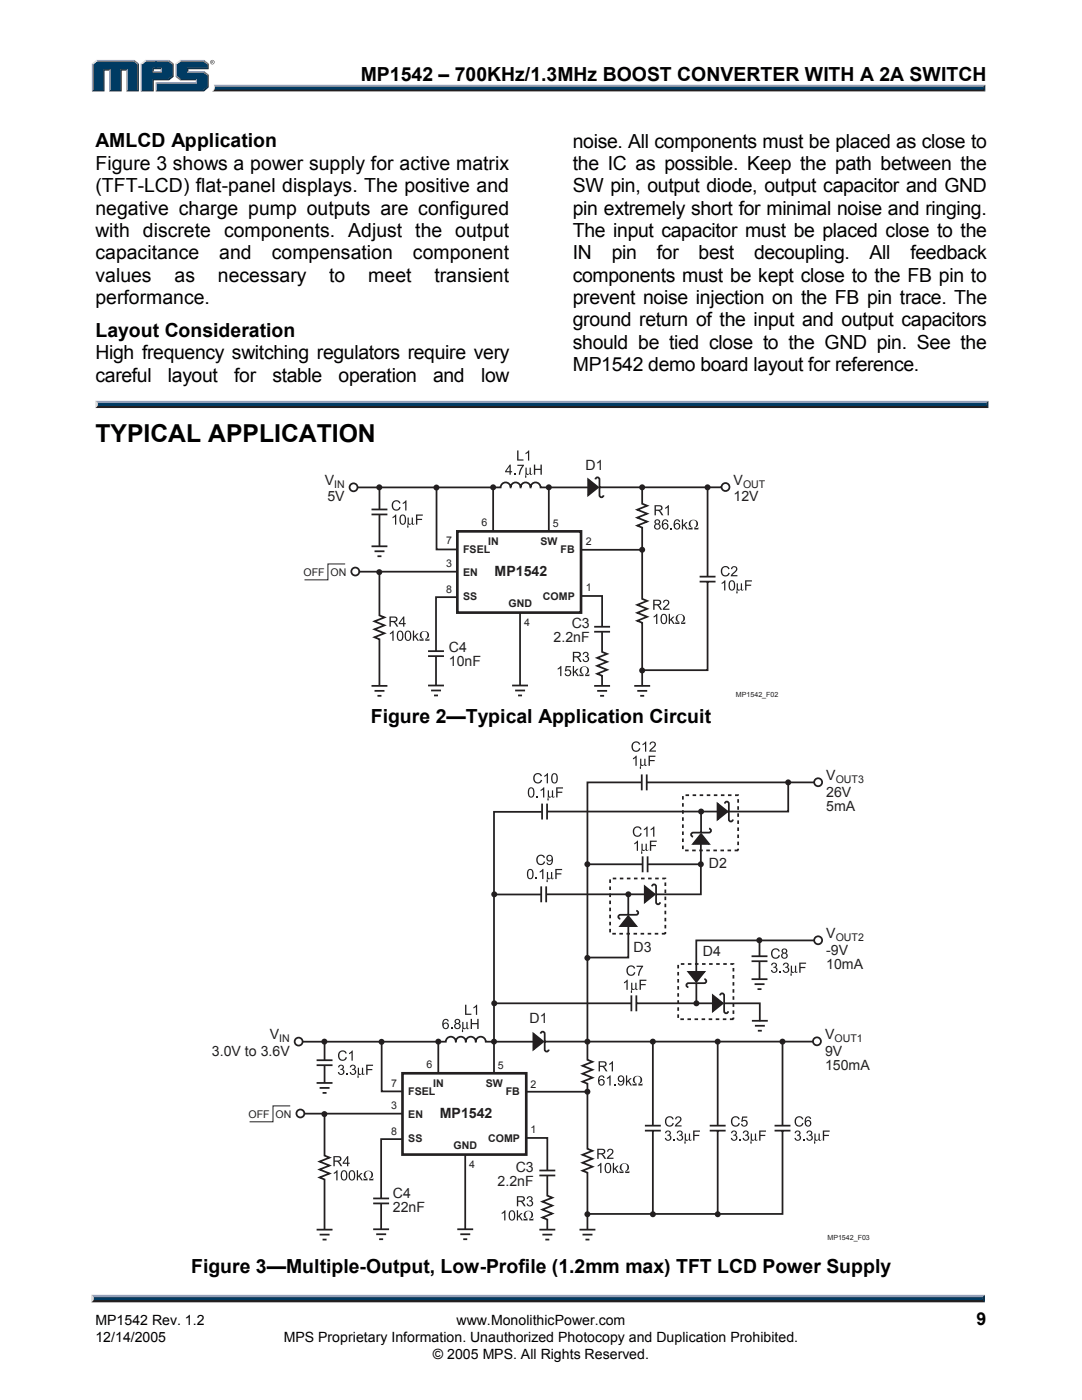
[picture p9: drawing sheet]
<svg xmlns="http://www.w3.org/2000/svg" width="216mm" height="279mm" viewBox="0 0 216 279" stroke-linecap="round" stroke-linejoin="round" font-family="sans-serif">
<path d="M42.7 16.9h153.9l-.4 .7h-153.4z" fill="#94a0b9"/>
<path d="M42.8 17.6h153.4l.4 .6h-154.3l.4-.2z" fill="#231f20"/>
<path d="M196.2 17.3l.4-.4v1.3l-.4-.4z" fill="#001339"/>
<path d="M42.9 17.3h153.3v.5h-153.4z" fill="#003b63"/>
<path d="M42.7 16.9l.2 .5a.79 .79 0 0 1-.6 .8h.1a1.24 1.24 0 0 0 .3-1.3z" fill="#dcddde"/>
<path d="M30.4 14.4l.3-.2h1.3l.3 .2z" fill="#94a0b9"/>
<g fill="#003b63">
<path d="M18.6 12.8l.8-.6h7.2l.8 .6v5.2h-2v-4.2h-1.4v4.2h-2v-4.2h-1.4v4.2h-2z"/>
<path d="M28.3 12.8l.8-.6h2.2v1.4h-.9v.8h1.9v-.8h-1.3v-1.4h2.6l.8 .6v2.3l-.8 .7h-3.2v2.2h-2.1z"/>
<path d="M31.3 16.6h8v-.8h-3.2l-.9-.7v-2.3l.9-.6h4.4l.9 .6v.8h-4.1v.8h3.2l.9 .7v2.2l-.9 .7h-9.2z"/>
</g>
<path d="M35.9 12.1h4.8" fill="none" stroke="#94a0b9" stroke-width=".27"/>
<path d="M35 12.7l.9-.7 .2 .2-.8 .6z" fill="#dcddde"/>
<path d="M35.1 12.7v2.6" fill="none" stroke="#94a0b9" stroke-width=".27"/>
<path d="M35 15.3l.3-.2 .8 .7-.2 .2z" fill="#547194"/>
<path d="M35.9 15.9h3.4" fill="none" stroke="#001339" stroke-width=".27"/>
<g fill="#94a0b9">
<path d="M31 16.4h8.1v-.4l.2-.2v.8h-8z"/>
<path d="M31 16.4l.3 .2v1.4l-.3 .2z"/>
</g>
<path d="M37.3 13.6h4.1v-.8l.2-.1v1.1h-4v.4l-.3 .2z" fill="#001339"/>
<path d="M37.3 14.3h3.4" fill="none" stroke="#94a0b9" stroke-width=".27"/>
<path d="M40.7 14.2l.9 .7-.2 .2-.9-.7z" fill="#547194"/>
<g fill="#001339">
<path d="M31 18.2l.3-.2h9.2l.9-.7v-2.2l.2-.2v2.5l-.9 .8z"/>
<path d="M30.4 15.8h3.2l.8-.7v-2.3l.2-.1v2.6l-.9 .7h-3v2.2h-2.6l.2-.2h2.1z"/>
</g>
<path d="M33.7 12l.9 .7-.2 .1-.8-.6z" fill="#547194"/>
<path d="M29 12.1h4.7" fill="none" stroke="#94a0b9" stroke-width=".27"/>
<path d="M28.1 12.7l.9-.7 .1 .2-.8 .6z" fill="#dcddde"/>
<path d="M28.2 12.7v5.5" fill="none" stroke="#94a0b9" stroke-width=".27"/>
<path d="M32 13.8l.3-.2v.8l-.3-.2z" fill="#94a0b9"/>
<g fill="#001339">
<path d="M30.4 13.6h1.9l-.3 .2h-1.3v.4l-.3 .2z"/>
<path d="M27.4 12.8l.3-.1v5.5h-2.5l.2-.2h2z"/>
</g>
<path d="M26.8 12l.9 .7-.3 .1-.8-.6z" fill="#547194"/>
<path d="M19.2 12.1h7.6" fill="none" stroke="#94a0b9" stroke-width=".27"/>
<path d="M18.3 12.7l.9-.7 .2 .2-.8 .6z" fill="#dcddde"/>
<path d="M18.5 12.7v5.5" fill="none" stroke="#94a0b9" stroke-width=".27"/>
<path d="M20.6 13.8h1.4l-.2 .3h-.9v4.1h-2.6l.3-.2h2z" fill="#001339"/>
<path d="M21.9 13.8v4.4" fill="none" stroke="#94a0b9" stroke-width=".27"/>
<path d="M24 13.8h1.4l-.2 .3h-.9v4.1h-2.5l.2-.2h2z" fill="#001339"/>
<path d="M25.3 13.8v4.4" fill="none" stroke="#94a0b9" stroke-width=".27"/>
<path d="M40.7 12l.9 .7-.2 .1-.9-.6z" fill="#547194"/>
<g fill="#231f20">
<path d="M18.7 259.2h177.4l.4 .7h-178.3z"/>
<path d="M41.9 12.4a.45 .45 0 0 1 .9 0 .45 .45 0 0 1-.9 0zM42 12.4a.37 .37 0 0 0 .7 0 .37 .37 0 0 0-.7 0zM42.2 12.2h.3l.1 .5-.3-.3-.1 .3zM42.3 12.2v.2h.1z"/>
</g>
<path d="M18.3 258.4h178.2l-.4 .8h-177.4z" fill="#94a0b9"/>
<path d="M196.5 258.4v1.5l-.4-.4v-.6z" fill="#001339"/>
<path d="M18.7 258.9h177.4v.6h-177.4z" fill="#003b63"/>
<path d="M18.2 258.4l.5 .5v.5l-.5 .5z" fill="#dcddde"/>
<path d="M19.5 80.7h177.3l.4 .7h-178.2z" fill="#231f20"/>
<path d="M19.1 80h178.1l-.4 .7h-177.3z" fill="#94a0b9"/>
<path d="M197.2 80v1.4l-.4-.4v-.6z" fill="#001339"/>
<path d="M19.5 80.4h177.3v.6h-177.3z" fill="#003b63"/>
<path d="M19 80l.5 .4v.6l-.5 .4z" fill="#dcddde"/>
<g fill="#231f20" stroke="#231f20" stroke-width=".35">
<path d="M85.4 136.8h3.2z"/>
<path d="M85.4 130h3.2z"/>
</g>
<path d="M71.3 97.3h28.6a1 1 0 0 1 1-1 1 1 0 0 1 1 1 .99 .99 0 0 1 1-1 .99 .99 0 0 1 1 1 .99 .99 0 0 1 1-1 .99 .99 0 0 1 1 1 1 1 0 0 1 1-1 1 1 0 0 1 1 1h9.5M91.2 119.2h-4.2v10.7M85.4 130.9h3.2M86 137.8h2M86.6 138.8h.8M87 130.9v5.9" fill="none" stroke="#231f20" stroke-width=".35"/>
<g fill="#231f20">
<circle cx="98.4" cy="97.3" r=".6"/>
<circle cx="75.7" cy="97.3" r=".6"/>
<circle cx="75.7" cy="114.2" r=".6"/>
<circle cx="109.5" cy="97.3" r=".6"/>
<circle cx="128.1" cy="97.3" r=".6"/>
<circle cx="141.2" cy="97.3" r=".6"/>
<circle cx="128.1" cy="133.8" r=".6"/>
<circle cx="128.1" cy="109.7" r=".6"/>
</g>
<g fill="#231f20" stroke="#231f20" stroke-width=".35">
<path d="M126.6 136.9h3.1z"/>
<path d="M74.1 101.7h3.2z"/>
<path d="M74.1 109h3.2z"/>
<path d="M139.6 115.1h3.2z"/>
<path d="M109.5 97.3v8.8z"/>
<path d="M117.4 95.7l1.9 1.6-1.9 1.5z"/>
<path d="M102.2 136.8h3.2z"/>
</g>
<g fill="none" stroke="#231f20" stroke-width=".35">
<path d="M75.7 97.3v4.4M98.4 97.3v8.8M118.8 95.7a.4 .4 0 0 1 .4-.4 .4 .4 0 0 1 .4 .4v3.1a.4 .4 0 0 0 .4 .4 .4 .4 0 0 0 .4-.4M119.6 97.3h24.4M128.1 97.3v3.2l1 .4-1.9 .8 1.9 .8-1.9 .8 1.9 .8-1.9 .8 .9 .4v14.2l1 .4-1.9 .8 1.9 .8-1.9 .8 1.9 .8-1.9 .8 .9 .4v12.6M141.2 97.3v17.8M71.6 114.1h19.6M74.1 102.7h3.2M74.7 110h2M75.3 111h.8M75.7 102.7v6.3M116 109.7h12.1"/>
<path d="M139.6 116.1h3.2M141.2 116.1v17.6h-13.1M102.8 137.8h2M103.4 138.8h.8M103.8 122.2v14.6M127.2 137.9h1.9M127.7 138.9h.8"/>
<circle cx="70.5" cy="97.3" r=".79"/>
<circle cx="144.8" cy="97.2" r=".79"/>
<circle cx="70.9" cy="114.1" r=".79"/>
</g>
<path d="M91.3 106h24.6v16.3h-24.6z" fill="none" stroke="#231f20" stroke-width=".53"/>
<path d="M68.9 112.5h-3.5v3.2h-4.6" fill="none" stroke="#231f20" stroke-width=".2"/>
<circle cx="87.1" cy="97.3" r=".6" fill="#231f20"/>
<path d="M87.1 97.3v12.4h4.1M115.7 118.9h4.4v6.2M118.6 126.1h3.1M119.2 137.9h1.9M119.7 138.9h.8M120.1 126.1v4l1 .4-1.9 .8 1.9 .8-1.9 .8 1.9 .8-1.9 .8 .9 .4v2" fill="none" stroke="#231f20" stroke-width=".35"/>
<g fill="#231f20" stroke="#231f20" stroke-width=".35">
<path d="M118.6 136.9h3.1z"/>
<path d="M118.6 125.1h3.1z"/>
</g>
<g fill="#231f20">
<path d="M103.2 89.9h.3v1.8h.9v.2h-1.2z"/>
<path d="M104.9 90.4l.7-.5v2h-.2v-1.6l-.5 .3z"/>
<path d="M102.6 94.5h.3v.2h-.3z"/>
<path d="M103.2 92.7h1.3l-.6 1.2-.1 .8h-.3l.1-.5 .6-1.2h-1z"/>
<path d="M104.8 93.3h.3v1l.1 .3 .5-.2v-1.1h.2v1.2l.2 .2 .2-.2-.4 .3-.2-.3-.3 .3-.4-.1v.4l-.1 .3-.1-.3z"/>
<path d="M106.5 92.7h.3v.9h1v-.9h.3v2h-.3v-.9h-1v.9h-.3z"/>
<path d="M101.7 92.7h.2v1.3h.3v.3h-.3v.4h-.2v-.4h-.9v-.3zM101.7 93.1l-.7 .9h.7z"/>
</g>
<path d="M74.1 136.9h3.2z" fill="#231f20" stroke="#231f20" stroke-width=".35"/>
<path d="M75.7 114.2v8.6l1 .4-2 .8 2 .8-2 .8 2 .8-2 .8 1 .4v9.3M74.7 137.9h2M75.3 138.9h.8" fill="none" stroke="#231f20" stroke-width=".35"/>
<g fill="#231f20">
<path d="M144.2 113.2a.88 .88 0 0 1 1.4 .3l-.3 .1a.68 .68 0 0 0-.9-.3 .68 .68 0 0 0-.3 1 .61 .61 0 0 0 .6 .5 .61 .61 0 0 0 .6-.5l.3 .1a.95 .95 0 0 1-1.3 .6 .95 .95 0 0 1-.4-1.4z"/>
<path d="M146.1 113.1a.66 .66 0 0 1 1 .2 .66 .66 0 0 1-.4 .9l-.5 .6h.9v.2h-1.3l.3-.5a1.11 1.11 0 0 0 .7-1.2l-.5-.1-.2 .4h-.2z"/>
<path d="M144 116.3l.7-.5v2h-.2v-1.5l-.5 .3z"/>
<path d="M147 116.4h.2v1l.2 .3 .4-.2v-1.1h.3v1.2l.1 .1 .2-.1-.4 .3-.2-.3-.3 .3-.4-.2 .1 .5-.1 .3-.2-.3z"/>
<path d="M148.7 115.8h1.3v.3h-1.1v.6h1v.2h-1v.9h-.2z"/>
<path d="M78.5 100a.88 .88 0 0 1 1.4 .4l-.3 .1a.68 .68 0 0 0-.9-.3 .68 .68 0 0 0-.2 1 .61 .61 0 0 0 .6 .5 .61 .61 0 0 0 .6-.5h.2a.95 .95 0 0 1-1.3 .6 .95 .95 0 0 1-.4-1.3z"/>
<path d="M80.4 100.4l.7-.5v2h-.2v-1.6l-.5 .3z"/>
<path d="M78.3 103.2l.8-.5v2h-.3v-1.6l-.5 .3z"/>
<path d="M81.3 103.3h.3v.9l.1 .3 .5-.2v-1h.2v1.2l.1 .1 .3-.2-.4 .3-.2-.2-.4 .2-.4-.1 .1 .5-.1 .2-.1-.2z"/>
<path d="M83 102.7h1.4v.2h-1.1v.6h.9v.3h-.9v.9h-.3z"/>
<path d="M132.7 101.3l.8-.5v2h-.3v-1.5l-.5 .3z"/>
<path d="M133.8 105.4h.2v.3h-.2z"/>
<path d="M136.1 103.6h.2v1.2l.6-.6h.3l-.5 .5 .6 1h-.3l-.5-.8-.2 .2v.6h-.2z"/>
<path d="M137.6 104a.88 .88 0 0 1 1.4-.1 .88 .88 0 0 1-.1 1.3l-.2 .2h.4l.3-.2v.5h-.9l.1-.5a.71 .71 0 0 0 .4-.9 .71 .71 0 0 0-1-.3l-.2 .7 .4 .5v.5h-.8v-.5l.2 .2h.4a.88 .88 0 0 1-.4-1.4z"/>
<path d="M116.5 130.2a.54 .54 0 0 1 .8 0 .54 .54 0 0 1-.1 .8 .63 .63 0 0 1 0 1.1 .63 .63 0 0 1-1-.5l.3-.1a.4 .4 0 0 0 .5 .4 .4 .4 0 0 0 .3-.5 .4 .4 0 0 0-.6-.2l.1-.3a.35 .35 0 0 0 .4-.3 .35 .35 0 0 0-.3-.3 .35 .35 0 0 0-.4 .3h-.2z"/>
<path d="M111.3 133.4l.7-.5v2h-.2v-1.6l-.5 .3z"/>
<path d="M112.9 132.9h1v.3h-.8l-.1 .5a.67 .67 0 0 1 .9 .3 .67 .67 0 0 1-.4 .9 .67 .67 0 0 1-.8-.5h.2a.45 .45 0 0 0 .6 .2 .45 .45 0 0 0 .2-.7 .45 .45 0 0 0-.7 0l-.3 .1z"/>
<path d="M114.3 132.9h.2v1.2l.6-.6h.4l-.6 .5 .6 .9h-.3l-.5-.7-.2 .1v.6h-.2z"/>
<path d="M115.9 133.3a.88 .88 0 0 1 1.3-.1 .88 .88 0 0 1-.1 1.3l-.2 .1h.5l.2-.1v.4h-.8v-.4a.71 .71 0 0 0 .4-1 .71 .71 0 0 0-1-.3l-.2 .8 .4 .5v.4h-.8v-.4l.2 .1h.5a.88 .88 0 0 1-.4-1.3z"/>
<path d="M77.8 126.4l.7-.5v2h-.2v-1.6l-.5 .3z"/>
<path d="M82.4 125.9h.2v1.1l.6-.6h.3l-.5 .6 .6 .9h-.3l-.5-.8-.2 .2v.6h-.2z"/>
<path d="M84 126.2a.88 .88 0 0 1 1.3-.1 .88 .88 0 0 1-.1 1.3l-.2 .2h.5l.2-.2v.5h-.9l.1-.5a.71 .71 0 0 0 .4-.9 .71 .71 0 0 0-1-.3l-.2 .7 .4 .5v.5h-.8v-.5l.2 .2h.5a.88 .88 0 0 1-.4-1.4z"/>
<path d="M132.5 119.8a.66 .66 0 0 1 1 .2 .66 .66 0 0 1-.4 .9l-.5 .6h1v.2h-1.4l.3-.5a1.11 1.11 0 0 0 .7-1.2l-.4-.1-.3 .4h-.2z"/>
<path d="M130.4 123l.8-.5v2h-.3v-1.6l-.5 .3z"/>
<path d="M133.4 122.5h.3v1.2l.6-.6h.3l-.6 .5 .6 .9h-.2l-.5-.7-.2 .1v.6h-.3z"/>
<path d="M135 122.9a.88 .88 0 0 1 1.3-.1 .88 .88 0 0 1 0 1.3l-.2 .1h.4l.2-.1v.4h-.8v-.4a.71 .71 0 0 0 .4-1 .71 .71 0 0 0-1-.3l-.1 .8 .3 .5 .1 .4h-.8v-.4l.2 .1h.4a.88 .88 0 0 1-.4-1.3z"/>
<path d="M145.7 115.9a.73 .73 0 0 1 .8 .1 .73 .73 0 0 1 .2 .8 .69 .69 0 0 1-.3 1 .69 .69 0 0 1-.9-.3l-.1-1.1zM145.8 116.2a1.11 1.11 0 0 0 .2 1.5 1.04 1.04 0 0 0 0-1.7z"/>
<path d="M80 102.8a.73 .73 0 0 1 .8 .1 .73 .73 0 0 1 .2 .8 .69 .69 0 0 1-.3 .9 .69 .69 0 0 1-.9-.3l-.1-1zM80.1 103a1.11 1.11 0 0 0 .3 1.5 1.04 1.04 0 0 0 0-1.6z"/>
<path d="M130.6 100.8h.9a.56 .56 0 0 1 .7 .5 .56 .56 0 0 1-.6 .6l.8 .9h-.4l-.5-.7-.3-.2h-.3v.9h-.3zM130.9 101v.7h.5a.35 .35 0 0 0 .5-.3 .35 .35 0 0 0-.4-.4z"/>
<path d="M130.7 103.8a.54 .54 0 0 1 .9 0 .54 .54 0 0 1-.2 .8 .6 .6 0 0 1 .2 .9 .6 .6 0 0 1-.9 0 .6 .6 0 0 1 .2-.9l-.3-.3zM130.7 105.1a.45 .45 0 0 0 .9 0 .45 .45 0 0 0-.9 0zM130.8 104.2a.35 .35 0 0 0 .7 0 .35 .35 0 0 0-.7 0z"/>
<path d="M132.3 103.9l.5-.3a.54 .54 0 0 1 .6 .5l-.3 .1a.42 .42 0 0 0-.5-.3 .42 .42 0 0 0-.3 .5v.2a.64 .64 0 0 1 1 .1 .64 .64 0 0 1-.3 1 .64 .64 0 0 1-.9-.4v-.9zM132.3 105.1a.45 .45 0 0 0 .9 0 .45 .45 0 0 0-.9 0z"/>
<path d="M134.6 103.9l.5-.3a.54 .54 0 0 1 .6 .5l-.2 .1a.42 .42 0 0 0-.6-.3 .42 .42 0 0 0-.2 .5v.2a.64 .64 0 0 1 .9 .1 .64 .64 0 0 1-.2 1 .64 .64 0 0 1-.9-.4l-.1-.9zM134.7 105.1a.45 .45 0 0 0 .9 0 .45 .45 0 0 0-.9 0z"/>
<path d="M114.3 130.1h.9a.56 .56 0 0 1 .7 .5 .56 .56 0 0 1-.6 .6l.8 .9h-.4l-.5-.8-.3-.1h-.3v.9h-.3zM114.6 130.3v.7h.5a.35 .35 0 0 0 .5-.3 .35 .35 0 0 0-.4-.4z"/>
<path d="M77.7 123h.9a.56 .56 0 0 1 .7 .5 .56 .56 0 0 1-.5 .6l.7 1h-.3l-.6-.8-.3-.1h-.3v.9h-.3zM78 123.3v.6h.6a.35 .35 0 0 0 .4-.3 .35 .35 0 0 0-.4-.3z"/>
<path d="M80.5 123h.2v1.3h.3v.3h-.3v.5h-.3v-.5h-.8v-.3zM80.4 123.4l-.6 .9h.6z"/>
<path d="M79.5 126a.73 .73 0 0 1 .8 .1 .73 .73 0 0 1 .2 .8 .69 .69 0 0 1-.3 .9 .69 .69 0 0 1-.9-.3l-.1-1zM79.6 126.2a1.11 1.11 0 0 0 .2 1.5 1.03 1.03 0 0 0 0-1.6z"/>
<path d="M81 126a.73 .73 0 0 1 .9 .1 .73 .73 0 0 1 .2 .8 .69 .69 0 0 1-.3 .9 .69 .69 0 0 1-1-.3v-1zM81.1 126.2a1.11 1.11 0 0 0 .3 1.5 1.03 1.03 0 0 0 0-1.6z"/>
<path d="M130.3 119.7h.9a.56 .56 0 0 1 .7 .5 .56 .56 0 0 1-.5 .6l.7 .9h-.3l-.6-.8-.3-.1h-.3v.9h-.3zM130.6 119.9v.7h.6a.35 .35 0 0 0 .5-.3 .35 .35 0 0 0-.5-.4z"/>
<path d="M132.1 122.6a.73 .73 0 0 1 .8 .1 .73 .73 0 0 1 .2 .8 .69 .69 0 0 1-.3 1 .69 .69 0 0 1-.9-.3l-.1-1.1zM132.2 122.8a1.11 1.11 0 0 0 .3 1.6 1.04 1.04 0 0 0 0-1.7z"/>
</g>
<g fill="#231f20" stroke="#231f20" stroke-width=".35">
<path d="M74.5 245.3h3.1z"/>
<path d="M74.5 239.2h3.1z"/>
</g>
<path d="M60.4 207.9h28.6a1 1 0 0 1 1-1 1 1 0 0 1 1 1 1 1 0 0 1 .9-1 1 1 0 0 1 1 1 1 1 0 0 1 1-1 1 1 0 0 1 1 1 1 1 0 0 1 1-1 1 1 0 0 1 1 1h9.6M80.3 227.3h-4.2v11.9M74.5 240.2h3.1M75.1 246.3h2M75.7 247.3h.7M76.1 240.2v5.1" fill="none" stroke="#231f20" stroke-width=".35"/>
<g fill="#231f20">
<circle cx="87.5" cy="207.9" r=".6"/>
<circle cx="64.7" cy="207.9" r=".6"/>
<circle cx="64.7" cy="222.3" r=".6"/>
<circle cx="98.6" cy="207.9" r=".6"/>
<circle cx="139" cy="200.2" r=".6"/>
<circle cx="98.6" cy="200.2" r=".6"/>
<circle cx="117.2" cy="207.9" r=".6"/>
<circle cx="130.3" cy="207.9" r=".6"/>
<circle cx="117.2" cy="242.3" r=".6"/>
<circle cx="117.2" cy="217.9" r=".6"/>
</g>
<g fill="#231f20" stroke="#231f20" stroke-width=".35">
<path d="M115.6 245.4h3.2z"/>
<path d="M150 203.7h3.2z"/>
<path d="M63.2 211.6h3.1z"/>
<path d="M63.2 216.1h3.1z"/>
<path d="M126 198.6v3.2z"/>
<path d="M128.7 224.6h3.2z"/>
<path d="M106.4 206.3l2 1.6-2 1.6z"/>
<path d="M142.2 198.6l2 1.6-2 1.6z"/>
<path d="M137.4 194h3.1l-1.5 1.9z"/>
<path d="M91.2 245.3h3.2z"/>
</g>
<g fill="none" stroke="#231f20" stroke-width=".35">
<path d="M128 156.1h-10.8v55.4l1 .4-2 .8 2 .8-2 .8 2 .8-2 .8 1 .4v13l1 .4-2 .8 2 .8-2 .7 2 .8-2 .8 1 .4v11.4M98.6 178.5h9.4M108.1 162h-9.5v52.2M127 198.6v3.2M138.9 196.2v4.1M140.5 195.4a.4 .4 0 0 1 .4 .4 .4 .4 0 0 1-.4 .4h-3.1a.4 .4 0 0 0-.4 .4 .4 .4 0 0 0 .4 .4M143.7 198.7a.4 .4 0 0 1 .4-.5 .4 .4 0 0 1 .4 .5v3.1a.4 .4 0 0 0 .4 .4 .4 .4 0 0 0 .4-.4M162.5 187.7h-23.6v6.3M63.2 212.6h3.1M63.8 217.1h2M64.4 218.1h.8M64.8 207.9v3.7"/>
<path d="M64.8 212.6v3.5M87.5 207.9v6.3M98.6 200.2h27.4M105.1 217.9h12.1M107.9 206.3a.4 .4 0 0 1 .4-.4 .4 .4 0 0 1 .4 .4v3.2a.4 .4 0 0 0 .4 .4 .4 .4 0 0 0 .4-.4M108.7 207.9h53.6M127 200.2h15.3M130.3 207.9v16.7M144.5 200.2h7.1v3.6M150.6 204.7h2M151.2 205.7h.8M60.6 222.2h19.7"/>
<path d="M92.8 230.3v15M128.7 225.6h3.2M130.3 225.7v16.6M91.8 246.3h2M92.4 247.3h.8M116.2 246.4h2M116.8 247.4h.8"/>
<circle cx="163.3" cy="187.7" r=".79"/>
<circle cx="59.6" cy="207.9" r=".79"/>
<circle cx="163" cy="207.8" r=".79"/>
<circle cx="59.9" cy="222.2" r=".79"/>
</g>
<path d="M80.3 214.2h24.7v16.2h-24.7z" fill="none" stroke="#231f20" stroke-width=".53"/>
<path d="M57.9 220.7h-3.4v3.2h-4.7" fill="none" stroke="#231f20" stroke-width=".2"/>
<circle cx="76.1" cy="207.9" r=".6" fill="#231f20"/>
<path d="M76.2 207.9v9.9h4.1M104.8 227.1h4.4v6.5M107.6 234.6h3.2M109.2 234.7v3.9l1 .4-2 .8 2 .8-2 .8 2 .8-2 .8 1 .4v2M108.2 246.4h2M108.8 247.4h.8" fill="none" stroke="#231f20" stroke-width=".35"/>
<g fill="#231f20" stroke="#231f20" stroke-width=".35">
<path d="M107.6 245.4h3.2z"/>
<path d="M107.6 233.6h3.2z"/>
</g>
<g fill="#231f20">
<path d="M92.8 200.5h.3v1.8h1v.2h-1.3z"/>
<path d="M94.5 201l.7-.5v2h-.2v-1.5l-.5 .3z"/>
<path d="M90 205.1h.2v.3h-.2z"/>
<path d="M92.2 204h.3v.9l.1 .3 .5-.2v-1h.2v1.1l.1 .2 .3-.2-.4 .3-.2-.3-.4 .3-.4-.1 .1 .4-.1 .3-.1-.3z"/>
<path d="M93.9 203.3h.3v.9h1v-.9h.3v2.1h-.3v-1h-1v1h-.3z"/>
<path d="M88.5 203.6l.5-.3a.54 .54 0 0 1 .5 .5l-.2 .1a.42 .42 0 0 0-.5-.3 .42 .42 0 0 0-.3 .5v.2a.64 .64 0 0 1 1 .1 .64 .64 0 0 1-.3 1 .64 .64 0 0 1-.9-.4v-.9zM88.5 204.8a.45 .45 0 0 0 .9 0 .45 .45 0 0 0-.9 0z"/>
<path d="M90.8 203.5a.54 .54 0 0 1 .9 0 .54 .54 0 0 1-.1 .8 .6 .6 0 0 1 .1 .9 .6 .6 0 0 1-.9 0 .6 .6 0 0 1 .2-.9l-.3-.3zM90.9 204.8a.41 .41 0 0 0 .8 0 .41 .41 0 0 0-.8 0zM90.9 203.9a.35 .35 0 0 0 .7 0 .35 .35 0 0 0-.7 0z"/>
<circle cx="143.2" cy="207.9" r=".6"/>
<circle cx="130.3" cy="242.3" r=".6"/>
</g>
<path d="M141.6 224.6h3.2z" fill="#231f20" stroke="#231f20" stroke-width=".35"/>
<path d="M143.2 207.9v16.7M141.6 225.6h3.2M143.2 225.7v16.6" fill="none" stroke="#231f20" stroke-width=".35"/>
<g fill="#231f20">
<circle cx="156.1" cy="207.9" r=".6"/>
<circle cx="143.2" cy="242.3" r=".6"/>
</g>
<path d="M154.6 224.6h3.1z" fill="#231f20" stroke="#231f20" stroke-width=".35"/>
<path d="M156.1 207.9v16.7M154.6 225.6h3.1M156.1 225.7v16.6h-38.9" fill="none" stroke="#231f20" stroke-width=".35"/>
<circle cx="151.5" cy="187.7" r=".6" fill="#231f20"/>
<g fill="#231f20" stroke="#231f20" stroke-width=".35">
<path d="M150 190.8h3.1z"/>
<path d="M150 195.4h3.1z"/>
</g>
<path d="M150 191.8h3.1M150.6 196.4h2M151.2 197.4h.7M151.6 187.7v3.1M151.6 191.9v3.5" fill="none" stroke="#231f20" stroke-width=".35"/>
<g fill="#231f20">
<path d="M154.2 189.5a.88 .88 0 0 1 1.4 .3l-.3 .1a.69 .69 0 0 0-.9-.3 .69 .69 0 0 0-.2 1 .61 .61 0 0 0 .6 .5 .61 .61 0 0 0 .6-.5l.2 .1a.95 .95 0 0 1-1.3 .6 .95 .95 0 0 1-.4-1.4z"/>
<path d="M154.1 192.2a.54 .54 0 0 1 .8 0 .54 .54 0 0 1-.1 .8 .63 .63 0 0 1 0 1.1 .63 .63 0 0 1-1-.5h.3a.4 .4 0 0 0 .5 .3 .4 .4 0 0 0 .3-.5 .4 .4 0 0 0-.6-.2v-.2a.35 .35 0 0 0 .5-.3 .35 .35 0 0 0-.4-.4 .35 .35 0 0 0-.3 .4l-.3-.1z"/>
<path d="M155.5 193.9h.3v.2h-.3z"/>
<path d="M156.4 192.2a.54 .54 0 0 1 .8 0 .54 .54 0 0 1-.1 .8 .63 .63 0 0 1 0 1.1 .63 .63 0 0 1-.9-.5h.2a.4 .4 0 0 0 .5 .3 .4 .4 0 0 0 .3-.5 .4 .4 0 0 0-.5-.2v-.2a.35 .35 0 0 0 .4-.3 .35 .35 0 0 0-.3-.4 .35 .35 0 0 0-.3 .4l-.3-.1z"/>
<path d="M157.8 192.7h.2v1l.2 .3 .4-.2v-1.1h.3v1.2l.1 .1 .2-.2-.3 .4-.3-.3-.3 .3-.4-.2 .1 .5-.1 .3-.2-.3z"/>
<path d="M159.5 192.1h1.3v.2h-1.1v.7h1v.2h-1v.9h-.2z"/>
<path d="M125.3 192.9a.88 .88 0 0 1 1.4 .4h-.2a.69 .69 0 0 0-1-.3 .69 .69 0 0 0-.2 1 .61 .61 0 0 0 .6 .5 .61 .61 0 0 0 .6-.5l.3 .1a.95 .95 0 0 1-1.3 .6 .95 .95 0 0 1-.5-1.4z"/>
<path d="M127 192.7h1.3l-.6 1.2-.1 .8h-.3l.1-.6 .6-1.1h-1z"/>
<path d="M124.5 196l.7-.5v2h-.2v-1.5l-.5 .3z"/>
<path d="M125.9 196.1h.3v1l.1 .3 .5-.2v-1.1h.2v1.2l.1 .2 .3-.2-.4 .3-.2-.3-.4 .3-.4-.1 .1 .4-.1 .3-.1-.3z"/>
<path d="M127.6 195.5h1.4v.3h-1.1v.6h.9v.2h-.9v.9h-.3z"/>
<path d="M126.3 148.2a.88 .88 0 0 1 1.5 .3l-.3 .1a.69 .69 0 0 0-1-.3 .69 .69 0 0 0-.2 1 .61 .61 0 0 0 .6 .5 .61 .61 0 0 0 .6-.5l.3 .1a.95 .95 0 0 1-1.3 .6 .95 .95 0 0 1-.4-1.4z"/>
<path d="M128.2 148.5l.8-.5v2h-.3v-1.6l-.5 .3z"/>
<path d="M129.8 148.1a.66 .66 0 0 1 1 .2 .66 .66 0 0 1-.3 .9l-.6 .6h1v.2h-1.4l.3-.5a1.11 1.11 0 0 0 .7-1.2l-.4-.1-.2 .4h-.3z"/>
<path d="M126.3 151.3l.7-.5v2h-.2v-1.5l-.5 .3z"/>
<path d="M127.7 151.4h.3v1l.1 .3 .5-.2v-1.1h.2v1.2l.1 .1 .3-.2-.4 .4-.2-.3-.4 .3-.4-.2 .1 .5-.1 .3-.1-.3z"/>
<path d="M129.4 150.8h1.4v.2h-1.1v.7h.9v.2h-.9v.9h-.3z"/>
<path d="M106.7 154.5a.88 .88 0 0 1 1.4 .4h-.2a.69 .69 0 0 0-1-.3 .69 .69 0 0 0-.2 1 .61 .61 0 0 0 .6 .5 .61 .61 0 0 0 .6-.5l.3 .1a.95 .95 0 0 1-1.3 .6 .95 .95 0 0 1-.5-1.4z"/>
<path d="M108.6 154.8l.7-.5v2h-.2v-1.5l-.5 .2z"/>
<path d="M107 158.9h.3v.3h-.3z"/>
<path d="M107.9 157.6l.7-.5v2.1h-.2v-1.6l-.5 .3z"/>
<path d="M109.3 157.7h.2v1l.2 .3 .4-.2v-1.1h.3v1.2l.1 .2 .2-.2-.3 .3-.3-.3-.3 .3-.4-.1 .1 .4-.1 .3-.2-.3z"/>
<path d="M111 157.1h1.3v.3h-1.1v.6h1v.2h-1v1h-.2z"/>
<path d="M156.1 189.4a.54 .54 0 0 1 .8 0 .54 .54 0 0 1-.1 .8 .6 .6 0 0 1 .2 .9 .6 .6 0 0 1-.9 0 .6 .6 0 0 1 .1-.9l-.2-.3zM156.1 190.7a.41 .41 0 0 0 .8 0 .41 .41 0 0 0-.8 0zM156.2 189.8a.33 .33 0 0 0 .6 0 .33 .33 0 0 0-.6 0z"/>
<path d="M110.3 154.4a.73 .73 0 0 1 .8 .1 .73 .73 0 0 1 .2 .8 .69 .69 0 0 1-.3 1 .69 .69 0 0 1-.9-.3l-.1-1.1zM110.4 154.7a1.11 1.11 0 0 0 .2 1.5 1.04 1.04 0 0 0 0-1.7z"/>
<path d="M105.6 157.2a.73 .73 0 0 1 .9 .1 .73 .73 0 0 1 .1 .9 .69 .69 0 0 1-.3 .9 .69 .69 0 0 1-.9-.3v-1.1zM105.7 157.5a1.11 1.11 0 0 0 .3 1.5 1.04 1.04 0 0 0 0-1.7z"/>
</g>
<path d="M63.2 245.4h3.1z" fill="#231f20" stroke="#231f20" stroke-width=".35"/>
<path d="M64.8 222.4v8.2l1 .4-2 .8 2 .8-2 .8 2 .8-2 .8 1 .4v10M63.8 246.4h2M64.4 247.4h.8" fill="none" stroke="#231f20" stroke-width=".35"/>
<path d="M135.3 192.4h11v11h-11z" fill="none" stroke="#231f20" stroke-width=".35" stroke-dasharray=".7" stroke-linecap="butt"/>
<g fill="#231f20">
<circle cx="139.9" cy="162" r=".6"/>
<circle cx="157.3" cy="156.1" r=".6"/>
<circle cx="98.6" cy="178.5" r=".6"/>
<circle cx="117.2" cy="191.2" r=".6"/>
<circle cx="117.2" cy="172.5" r=".6"/>
<circle cx="139.8" cy="172.5" r=".6"/>
</g>
<path d="M108.2 160.4v3.2z" fill="#231f20" stroke="#231f20" stroke-width=".35"/>
<path d="M129.1 156.1h33.5M157.3 156.1v5.9h-11.8M109.2 160.4v3.2M109.2 162h34" fill="none" stroke="#231f20" stroke-width=".35"/>
<g fill="#231f20">
<path d="M107.3 170.8a.88 .88 0 0 1 1.5 .3l-.3 .1a.69 .69 0 0 0-1-.3 .69 .69 0 0 0-.2 1 .61 .61 0 0 0 .6 .5 .61 .61 0 0 0 .6-.5l.3 .1a.95 .95 0 0 1-1.3 .6 .95 .95 0 0 1-.4-1.4z"/>
<path d="M106.8 175.2h.3v.2h-.3z"/>
<path d="M107.7 173.9l.7-.5v2h-.2v-1.5l-.5 .3z"/>
<path d="M109.1 174h.3v1l.1 .3 .4-.2v-1.1h.3v1.2l.1 .1 .2-.1-.3 .3-.2-.3-.4 .3-.4-.2 .1 .5-.1 .3-.2-.3z"/>
<path d="M110.8 173.4h1.4v.3h-1.1v.6h.9v.2h-.9v.9h-.3z"/>
<path d="M126.6 165.1a.88 .88 0 0 1 1.4 .4l-.2 .1a.69 .69 0 0 0-1-.3 .69 .69 0 0 0-.2 1 .61 .61 0 0 0 .6 .5 .61 .61 0 0 0 .6-.5h.3a.95 .95 0 0 1-1.3 .6 .95 .95 0 0 1-.5-1.3z"/>
<path d="M128.5 165.5l.7-.6v2.1h-.2v-1.6l-.5 .3z"/>
<path d="M129.8 165.5l.8-.6v2.1h-.3v-1.6l-.5 .3z"/>
<path d="M126.6 168.3l.7-.5v2h-.2v-1.6l-.5 .3z"/>
<path d="M128 168.4h.2v.9l.2 .3 .4-.2v-1h.3v1.2l.1 .1 .2-.2-.4 .3-.2-.2-.3 .2-.4-.1 .1 .4-.1 .3-.2-.3z"/>
<path d="M129.7 167.8h1.3v.2h-1.1v.6h1v.3h-1v.9h-.2z"/>
<path d="M109.2 170.8a.72 .72 0 0 1 .9-.1 .72 .72 0 0 1 .2 .9 .74 .74 0 0 1-.2 .9 .74 .74 0 0 1-1-.1l-.1-.3h.3a.45 .45 0 0 0 .6 .3 .45 .45 0 0 0 .2-.7 .64 .64 0 0 1-1 0 .64 .64 0 0 1 .1-.9zM109.2 171.2a.45 .45 0 0 0 .9 0 .45 .45 0 0 0-.9 0z"/>
<path d="M105.4 173.5a.73 .73 0 0 1 .9 .1 .73 .73 0 0 1 .2 .8 .69 .69 0 0 1-.3 1 .69 .69 0 0 1-1-.3v-1.1zM105.5 173.8a1.11 1.11 0 0 0 .3 1.5 1.04 1.04 0 0 0 0-1.7z"/>
</g>
<g fill="#231f20" stroke="#231f20" stroke-width=".35">
<path d="M108 176.9v3.2z"/>
<path d="M143.2 160.4l2 1.6-2 1.6z"/>
<path d="M139.9 166.4l1.6 2h-3.2z"/>
<path d="M129 154.6v3.1z"/>
</g>
<g fill="none" stroke="#231f20" stroke-width=".35">
<path d="M128.1 154.6v3.1M109 176.9v3.2M139.9 162.1v4.1M141.5 165.4a.4 .4 0 0 1 .4 .4 .4 .4 0 0 1-.4 .4h-3.2a.4 .4 0 0 0-.4 .4 .4 .4 0 0 0 .4 .4M144.1 162h1.3M144.6 160.4a.4 .4 0 0 1 .4-.4 .4 .4 0 0 1 .4 .4v3.2a.4 .4 0 0 0 .4 .4 .4 .4 0 0 0 .4-.4"/>
<circle cx="163.3" cy="156.1" r=".79"/>
</g>
<path d="M136.3 158.7h11v11h-11z" fill="none" stroke="#231f20" stroke-width=".35" stroke-dasharray=".7" stroke-linecap="butt"/>
<circle cx="125.4" cy="178.5" r=".6" fill="#231f20"/>
<path d="M109 178.5h19.7M117.3 172.5h10.8M125.4 178.5v4.1M129.2 172.5h10.7M129.2 170.9v3.2M130.1 176.9a.4 .4 0 0 1 .4-.4 .4 .4 0 0 1 .4 .4v3.2a.4 .4 0 0 0 .4 .4 .4 .4 0 0 0 .4-.4M139.8 168v10.5h-8.9M125.4 184.8v6.3h-8.2M127 181.8a.4 .4 0 0 1 .4 .4 .4 .4 0 0 1-.4 .4h-3.2a.4 .4 0 0 0-.4 .4 .4 .4 0 0 0 .4 .4" fill="none" stroke="#231f20" stroke-width=".35"/>
<g fill="#231f20" stroke="#231f20" stroke-width=".35">
<path d="M128.7 176.9l1.9 1.6-1.9 1.6z"/>
<path d="M128.2 170.9v3.2z"/>
<path d="M125.4 182.8l1.6 2h-3.2z"/>
</g>
<path d="M121.7 175.3h11.1v11h-11.1z" fill="none" stroke="#231f20" stroke-width=".35" stroke-dasharray=".7" stroke-linecap="butt"/>
<g fill="#231f20">
<path d="M133 223a.88 .88 0 0 1 1.4 .4h-.2a.69 .69 0 0 0-1-.3 .69 .69 0 0 0-.2 1 .61 .61 0 0 0 .6 .5 .61 .61 0 0 0 .6-.5l.3 .1a.95 .95 0 0 1-1.3 .6 .95 .95 0 0 1-.5-1.4z"/>
<path d="M134.9 222.9a.66 .66 0 0 1 1 .2 .66 .66 0 0 1-.3 1l-.6 .5h1v.2h-1.3l.2-.5a1.11 1.11 0 0 0 .7-1.2l-.4-.1-.2 .4h-.3z"/>
<path d="M132.9 225.8a.54 .54 0 0 1 .8-.1 .54 .54 0 0 1-.1 .8 .63 .63 0 0 1 0 1.1 .63 .63 0 0 1-.9-.5h.2a.4 .4 0 0 0 .5 .4 .4 .4 0 0 0 .3-.6 .4 .4 0 0 0-.6-.2l.1-.2a.35 .35 0 0 0 .4-.3 .35 .35 0 0 0-.3-.4 .35 .35 0 0 0-.4 .4l-.2-.1z"/>
<path d="M134.4 227.4h.2v.2h-.2z"/>
<path d="M135.2 225.8a.54 .54 0 0 1 .9-.1 .54 .54 0 0 1-.2 .8 .63 .63 0 0 1 .1 1.1 .63 .63 0 0 1-1-.5h.3a.4 .4 0 0 0 .4 .4 .4 .4 0 0 0 .4-.6 .4 .4 0 0 0-.6-.2v-.2a.35 .35 0 0 0 .5-.3 .35 .35 0 0 0-.4-.4 .35 .35 0 0 0-.3 .4l-.3-.1z"/>
<path d="M136.6 226.2h.3v1l.1 .3 .5-.2v-1.1h.2v1.2l.1 .2 .3-.2-.4 .3-.2-.3-.4 .3-.4-.1 .1 .4-.1 .3-.1-.3z"/>
<path d="M138.3 225.6h1.4v.3h-1.1v.6h.9v.2h-.9v.9h-.3z"/>
<path d="M146.2 223a.88 .88 0 0 1 1.4 .4h-.3a.69 .69 0 0 0-.9-.3 .69 .69 0 0 0-.2 1 .61 .61 0 0 0 .6 .5 .61 .61 0 0 0 .6-.5l.2 .1a.95 .95 0 0 1-1.3 .6 .95 .95 0 0 1-.4-1.4z"/>
<path d="M148.1 222.8h1v.3h-.8l-.1 .5a.67 .67 0 0 1 .9 .3 .67 .67 0 0 1-.4 .9 .67 .67 0 0 1-.8-.5h.2a.45 .45 0 0 0 .6 .2 .45 .45 0 0 0 .2-.7 .45 .45 0 0 0-.7 0l-.3 .1z"/>
<path d="M146.1 225.8a.54 .54 0 0 1 .8-.1 .54 .54 0 0 1-.1 .8 .63 .63 0 0 1 0 1.1 .63 .63 0 0 1-1-.5h.3a.4 .4 0 0 0 .5 .3 .4 .4 0 0 0 .3-.5 .4 .4 0 0 0-.6-.2v-.2a.35 .35 0 0 0 .5-.3 .35 .35 0 0 0-.4-.4 .35 .35 0 0 0-.3 .4l-.3-.1z"/>
<path d="M147.5 227.4h.3v.2h-.3z"/>
<path d="M148.4 225.8a.54 .54 0 0 1 .8-.1 .54 .54 0 0 1-.1 .8 .63 .63 0 0 1 0 1.1 .63 .63 0 0 1-.9-.5h.2a.4 .4 0 0 0 .5 .4 .4 .4 0 0 0 .3-.6 .4 .4 0 0 0-.5-.2v-.2a.35 .35 0 0 0 .4-.3 .35 .35 0 0 0-.3-.4 .35 .35 0 0 0-.3 .4l-.3-.1z"/>
<path d="M149.8 226.2h.2v1l.2 .3 .4-.2v-1.1h.3v1.2l.1 .2 .2-.2-.3 .3-.3-.3-.3 .3-.4-.1 .1 .4-.1 .3-.2-.3z"/>
<path d="M151.5 225.6h1.3v.3h-1v.6h.9v.2h-.9v.9h-.3z"/>
<path d="M158.9 223a.88 .88 0 0 1 1.4 .4h-.3a.69 .69 0 0 0-.9-.3 .69 .69 0 0 0-.2 1 .61 .61 0 0 0 .6 .5 .61 .61 0 0 0 .6-.5l.2 .1a.95 .95 0 0 1-1.3 .6 .95 .95 0 0 1-.4-1.4z"/>
<path d="M158.8 225.8a.54 .54 0 0 1 .8-.1 .54 .54 0 0 1-.1 .8 .63 .63 0 0 1 0 1.1 .63 .63 0 0 1-1-.5h.3a.4 .4 0 0 0 .5 .3 .4 .4 0 0 0 .3-.5 .4 .4 0 0 0-.6-.2v-.2a.35 .35 0 0 0 .5-.3 .35 .35 0 0 0-.4-.4 .35 .35 0 0 0-.3 .4l-.3-.1z"/>
<path d="M160.2 227.4h.3v.2h-.3z"/>
<path d="M161.1 225.8a.54 .54 0 0 1 .8-.1 .54 .54 0 0 1-.1 .8 .63 .63 0 0 1 0 1.1 .63 .63 0 0 1-.9-.5h.2a.4 .4 0 0 0 .5 .4 .4 .4 0 0 0 .3-.6 .4 .4 0 0 0-.5-.2v-.2a.35 .35 0 0 0 .4-.3 .35 .35 0 0 0-.3-.4 .35 .35 0 0 0-.3 .4l-.3-.1z"/>
<path d="M162.5 226.2h.2v1l.2 .3 .4-.2v-1.1h.3v1.2l.1 .2 .2-.2-.3 .3-.3-.3-.3 .3-.4-.1 .1 .4-.1 .3-.2-.3z"/>
<path d="M164.2 225.6h1.3v.3h-1v.6h.9v.2h-.9v.9h-.3z"/>
<path d="M67.8 209.8a.88 .88 0 0 1 1.4 .4l-.3 .1a.69 .69 0 0 0-.9-.3 .69 .69 0 0 0-.3 1 .61 .61 0 0 0 .7 .5 .61 .61 0 0 0 .6-.5h.2a.95 .95 0 0 1-1.3 .6 .95 .95 0 0 1-.4-1.3z"/>
<path d="M69.6 210.2l.8-.5v2h-.3v-1.6l-.5 .3z"/>
<path d="M67.6 212.6a.54 .54 0 0 1 .9 0 .54 .54 0 0 1-.1 .8 .63 .63 0 0 1 0 1.1 .63 .63 0 0 1-1-.5l.3-.1a.4 .4 0 0 0 .4 .4 .4 .4 0 0 0 .4-.5 .4 .4 0 0 0-.6-.3v-.2a.35 .35 0 0 0 .5-.3 .35 .35 0 0 0-.4-.4 .35 .35 0 0 0-.3 .4h-.3z"/>
<path d="M69.1 214.2h.3v.3h-.3z"/>
<path d="M70 212.6a.54 .54 0 0 1 .8 0 .54 .54 0 0 1-.1 .8 .63 .63 0 0 1 0 1.1 .63 .63 0 0 1-.9-.5l.2-.1a.4 .4 0 0 0 .5 .4 .4 .4 0 0 0 .3-.5 .4 .4 0 0 0-.5-.3v-.2a.35 .35 0 0 0 .4-.3 .35 .35 0 0 0-.3-.4 .35 .35 0 0 0-.4 .4h-.2z"/>
<path d="M71.4 213.1h.2v.9l.2 .3 .4-.2v-1h.3v1.2l.1 .1 .2-.2-.4 .3-.2-.2-.3 .2-.4-.1 .1 .5-.2 .2-.1-.2z"/>
<path d="M73.1 212.5h1.3v.2h-1.1v.6h1v.3h-1v.9h-.2z"/>
<path d="M121.6 212.3l.7-.5v2h-.2v-1.6l-.5 .3z"/>
<path d="M121.1 215.1l.7-.5v2h-.2v-1.5l-.5 .3z"/>
<path d="M122.6 216.4h.3v.2h-.3z"/>
<path d="M124.9 214.6h.2v1.2l.6-.6h.4l-.6 .5 .6 .9h-.3l-.5-.7-.2 .2v.5h-.2z"/>
<path d="M126.5 215a.88 .88 0 0 1 1.3-.1 .88 .88 0 0 1-.1 1.3l-.2 .2h.5l.2-.2v.4h-.8v-.4a.71 .71 0 0 0 .4-1 .71 .71 0 0 0-1-.3l-.2 .8 .4 .5 .1 .4h-.9v-.4l.2 .2h.5a.88 .88 0 0 1-.4-1.4z"/>
<path d="M105.3 238.9a.54 .54 0 0 1 .8-.1 .54 .54 0 0 1-.1 .8 .63 .63 0 0 1 0 1.1 .63 .63 0 0 1-.9-.5h.2a.4 .4 0 0 0 .5 .4 .4 .4 0 0 0 .3-.6 .4 .4 0 0 0-.5-.2v-.2a.35 .35 0 0 0 .4-.3 .35 .35 0 0 0-.3-.4 .35 .35 0 0 0-.4 .4l-.2-.1z"/>
<path d="M100.1 242l.8-.5v2.1h-.3v-1.6l-.5 .3z"/>
<path d="M103.1 241.5h.3v1.2l.6-.6h.3l-.6 .5 .6 1h-.3l-.4-.8-.2 .2v.6h-.3z"/>
<path d="M104.7 241.9a.88 .88 0 0 1 1.3-.1 .88 .88 0 0 1 0 1.3l-.2 .2h.4l.2-.2v.5h-.8v-.5a.71 .71 0 0 0 .4-.9 .71 .71 0 0 0-1-.3l-.2 .7 .4 .5 .1 .5h-.9v-.5l.3 .2h.4a.88 .88 0 0 1-.4-1.4z"/>
<path d="M66.6 234.1l.8-.6v2.1h-.3v-1.6l-.5 .3z"/>
<path d="M71.2 233.5h.2v1.2l.6-.6h.4l-.6 .6 .6 .9h-.3l-.5-.8-.2 .2v.6h-.2z"/>
<path d="M72.8 233.9a.88 .88 0 0 1 1.3-.1 .88 .88 0 0 1-.1 1.3l-.2 .2h.5l.2-.2v.5h-.8v-.5a.71 .71 0 0 0 .4-.9 .71 .71 0 0 0-1-.3l-.2 .7 .4 .5v.5h-.8v-.5l.2 .2h.5a.88 .88 0 0 1-.4-1.4z"/>
<path d="M121.3 229.4a.66 .66 0 0 1 1 .1 .66 .66 0 0 1-.3 1l-.6 .5h1v.3h-1.3l.3-.6a1.11 1.11 0 0 0 .6-1.1l-.4-.1-.2 .4-.3-.1z"/>
<path d="M119.3 232.6l.7-.5v2h-.2v-1.6l-.5 .3z"/>
<path d="M122.3 232.1h.2v1.1l.6-.6h.3l-.5 .6 .6 .9h-.3l-.5-.8-.2 .2v.6h-.2z"/>
<path d="M123.9 232.4a.88 .88 0 0 1 1.3 0 .88 .88 0 0 1-.1 1.3l-.2 .1h.5l.2-.2v.5h-.9l.1-.4a.71 .71 0 0 0 .4-1 .71 .71 0 0 0-1-.3l-.2 .7 .4 .6v.4h-.8v-.5l.2 .2h.5a.88 .88 0 0 1-.4-1.4z"/>
<path d="M160.8 223l.5-.2a.54 .54 0 0 1 .6 .5h-.3a.42 .42 0 0 0-.5-.3 .42 .42 0 0 0-.3 .6v.2a.64 .64 0 0 1 1 .1 .64 .64 0 0 1-.3 .9 .64 .64 0 0 1-.9-.4v-.9zM160.8 224.2a.45 .45 0 0 0 .9 0 .45 .45 0 0 0-.9 0z"/>
<path d="M119.4 211.8h.9a.56 .56 0 0 1 .7 .5 .56 .56 0 0 1-.5 .6l.7 .9h-.3l-.5-.8-.4-.1h-.3v.9h-.3zM119.7 212v.7h.6a.35 .35 0 0 0 .5-.3 .35 .35 0 0 0-.5-.4z"/>
<path d="M119.5 214.8l.6-.2a.54 .54 0 0 1 .5 .5h-.2a.42 .42 0 0 0-.6-.2 .42 .42 0 0 0-.2 .5v.2a.64 .64 0 0 1 .9 .1 .64 .64 0 0 1-.2 .9 .64 .64 0 0 1-.9-.3l-.1-1zM119.6 216a.45 .45 0 0 0 .9 0 .45 .45 0 0 0-.9 0z"/>
<path d="M123.4 214.8a.72 .72 0 0 1 .9 0 .72 .72 0 0 1 .3 .8 .74 .74 0 0 1-.3 .9 .74 .74 0 0 1-.9-.1l-.1-.2h.2a.45 .45 0 0 0 .7 .2 .45 .45 0 0 0 .1-.7 .64 .64 0 0 1-.9 .1 .64 .64 0 0 1 0-1zM123.4 215.3a.45 .45 0 0 0 .9 0 .45 .45 0 0 0-.9 0z"/>
<path d="M103.1 238.7h.9a.56 .56 0 0 1 .7 .5 .56 .56 0 0 1-.5 .6l.7 .9h-.3l-.6-.7-.3-.2h-.3v.9h-.3zM103.4 238.9v.7h.6a.35 .35 0 0 0 .5-.3 .35 .35 0 0 0-.5-.4z"/>
<path d="M101.8 241.7a.73 .73 0 0 1 .8 0 .73 .73 0 0 1 .2 .9 .69 .69 0 0 1-.3 .9 .69 .69 0 0 1-.9-.3l-.1-1zM101.9 241.9a1.11 1.11 0 0 0 .2 1.5 1.04 1.04 0 0 0 0-1.7z"/>
<path d="M66.5 230.7h.9a.56 .56 0 0 1 .7 .5 .56 .56 0 0 1-.5 .6l.7 .9h-.3l-.6-.7-.3-.1h-.3v.8h-.3zM66.8 231v.6h.6a.35 .35 0 0 0 .5-.3 .35 .35 0 0 0-.5-.3z"/>
<path d="M69.3 230.7h.2v1.3h.3v.3h-.3v.4h-.3v-.4h-.8v-.3zM69.2 231.1l-.6 .9h.6z"/>
<path d="M68.3 233.7a.73 .73 0 0 1 .8 0 .73 .73 0 0 1 .2 .9 .69 .69 0 0 1-.3 .9 .69 .69 0 0 1-.9-.3l-.1-1zM68.4 233.9a1.11 1.11 0 0 0 .2 1.5 1.04 1.04 0 0 0 0-1.7z"/>
<path d="M69.8 233.7a.73 .73 0 0 1 .9 0 .73 .73 0 0 1 .2 .9 .69 .69 0 0 1-.3 .9 .69 .69 0 0 1-1-.3v-1zM69.9 233.9a1.11 1.11 0 0 0 .3 1.5 1.04 1.04 0 0 0 0-1.7z"/>
<path d="M119.2 229.3h.9a.56 .56 0 0 1 .7 .4 .56 .56 0 0 1-.6 .7l.8 .9h-.4l-.5-.8-.3-.1h-.4v.9h-.2zM119.4 229.5v.6h.6a.35 .35 0 0 0 .5-.2 .35 .35 0 0 0-.4-.4z"/>
<path d="M120.9 232.2a.73 .73 0 0 1 .9 .1 .73 .73 0 0 1 .2 .8 .69 .69 0 0 1-.3 .9 .69 .69 0 0 1-1-.3v-1zM121 232.4a1.11 1.11 0 0 0 .3 1.5 1.04 1.04 0 0 0 0-1.6z"/>
</g>
<text font-size="4.9" x="19" y="88.2">TYPICAL APPLICATION</text>
<g font-size="3.9">
<text x="72" y="16.3">MP1542 – 700KHz/1.3MHz BOOST CONVERTER WITH A 2A SWITCH</text>
<text x="19" y="29.4">AMLCD Application</text>
<text x="114.3" y="29.4">noise. All components must be placed as close to</text>
<text x="19" y="33.9">Figure 3 shows a power supply for active matrix</text>
<text x="114.3" y="33.9">the IC as possible. Keep the path between the</text>
<text x="19" y="38.4">(TFT-LCD) flat-panel displays. The positive and</text>
<text x="114.3" y="38.4">SW pin, output diode, output capacitor and GND</text>
<text x="19" y="42.8">negative charge pump outputs are configured</text>
<text x="19" y="47.3">with discrete components. Adjust the output</text>
<text x="114.3" y="42.8">pin extremely short for minimal noise and ringing.</text>
<text x="114.3" y="47.3">The input capacitor must be placed close to the</text>
<text x="19" y="51.8">capacitance</text>
<text x="43.8" y="51.8">and</text>
<text x="54.2" y="51.8">compensation</text>
<text x="82.4" y="51.8">component</text>
<text x="114.3" y="51.8">IN</text>
<text x="122.1" y="51.8">pin</text>
<text x="131.1" y="51.8">for</text>
<text x="139.4" y="51.8">best</text>
<text x="150.5" y="51.8">decoupling.</text>
<text x="173.5" y="51.8">All</text>
<text x="181.7" y="51.8">feedback</text>
<text x="19" y="56.2">values</text>
<text x="34.8" y="56.2">as</text>
<text x="43.5" y="56.2">necessary</text>
<text x="65.7" y="56.2">to</text>
<text x="73.5" y="56.2">meet</text>
<text x="86.7" y="56.2">transient</text>
<text x="114.3" y="56.2">components must be kept close to the FB pin to</text>
<text x="19" y="60.7">performance.</text>
<text x="114.3" y="60.7">prevent noise injection on the FB pin trace. The</text>
<text x="114.3" y="65.1">ground return of the input and output capacitors</text>
<text x="19" y="67.2">Layout Consideration</text>
<text x="19" y="71.7">High frequency switching regulators require very</text>
<text x="114.3" y="69.6">should be tied close to the GND pin. See the</text>
<text x="19" y="76.2">careful</text>
<text x="33.5" y="76.2">layout</text>
<text x="46.7" y="76.2">for</text>
<text x="54.3" y="76.2">stable</text>
<text x="67.6" y="76.2">operation</text>
<text x="86.4" y="76.2">and</text>
<text x="96" y="76.2">low</text>
<text x="114.3" y="74.1">MP1542 demo board layout for reference.</text>
<text x="74" y="144.4">Figure 2—Typical Application Circuit</text>
<text x="38.1" y="254">Figure 3—Multiple-Output, Low-Profile (1.2mm max) TFT LCD Power Supply</text>
</g>
<text font-size="3.5" x="194.9" y="264.5">9</text>
<g font-size="2.8" fill="#231f20">
<text x="116.8" y="93.9">D1</text>
<text x="64.8" y="96.7">V</text>
<text x="65.3" y="100.1">5V</text>
<text x="146.4" y="96.7">V</text>
<text x="146.4" y="100.1">12V</text>
<text x="98.7" y="115">MP1542</text>
<text x="114.1" y="125.2">C3</text>
<text x="89.6" y="130.2">C4</text>
<text x="110.5" y="128.1">2.2nF</text>
<text x="89.6" y="133">10nF</text>
<text x="164.9" y="155.6">V</text>
<text x="164.9" y="159">26V</text>
<text x="164.9" y="161.8">5mA</text>
<text x="141.4" y="173.3">D2</text>
<text x="126.4" y="190.1">D3</text>
<text x="140.3" y="190.8">D4</text>
<text x="164.9" y="187.2">V</text>
<text x="164.9" y="190.5">-9V</text>
<text x="164.9" y="193.4">10mA</text>
<text x="53.8" y="207.3">V</text>
<text x="105.7" y="204.2">D1</text>
<text x="164.6" y="207.3">V</text>
<text x="42.3" y="210.7">3.0V to 3.6V</text>
<text x="164.6" y="210.7">9V</text>
<text x="164.6" y="213.5">150mA</text>
<text x="87.8" y="223.2">MP1542</text>
<text x="102.9" y="233.9">C3</text>
<text x="78.4" y="239">C4</text>
<text x="99.3" y="236.7">2.2nF</text>
<text x="78.4" y="241.9">22nF</text>
</g>
<g font-size="2.8">
<text x="19" y="267.9">12/14/2005</text>
<text x="19" y="264.5">MP1542 Rev. 1.2</text>
<text x="56.6" y="267.9">MPS Proprietary Information. Unauthorized Photocopy and Duplication Prohibited.</text>
<text x="91.1" y="264.5">www.MonolithicPower.com</text>
<text x="86.4" y="271.2">© 2005 MPS. All Rights Reserved.</text>
</g>
<g font-size="2.1" fill="#231f20">
<text x="66.7" y="97.4">IN</text>
<text x="148.3" y="97.4">OUT</text>
<text x="96.1" y="104.9">6</text>
<text x="110.3" y="105.2">5</text>
<text x="89" y="113.2">3</text>
<text x="89" y="108.6">7</text>
<text x="92.4" y="110.4">FSEL</text>
<text x="97.4" y="108.7">IN</text>
<text x="107.9" y="108.7">SW</text>
<text x="111.9" y="110.4">FB</text>
<text x="116.9" y="108.9">2</text>
<text x="60.6" y="114.9">OFF ON</text>
<text x="89" y="118.2">8</text>
<text x="92.4" y="114.9">EN</text>
<text x="92.4" y="119.7">SS</text>
<text x="108.3" y="119.7">COMP</text>
<text x="116.9" y="117.9">1</text>
<text x="101.5" y="121.2">GND</text>
<text x="104.6" y="124.9">4</text>
<text x="166.7" y="156.3">OUT3</text>
<text x="166.7" y="187.9">OUT2</text>
<text x="55.7" y="208">IN</text>
<text x="166.5" y="208">OUT1</text>
<text x="85.1" y="213.2">6</text>
<text x="99.3" y="213.4">5</text>
<text x="78" y="221.4">3</text>
<text x="78" y="216.9">7</text>
<text x="81.5" y="218.6">FSEL</text>
<text x="86.5" y="216.8">IN</text>
<text x="96.9" y="216.8">SW</text>
<text x="100.9" y="218.6">FB</text>
<text x="105.9" y="217.1">2</text>
<text x="49.6" y="223.1">OFF ON</text>
<text x="78" y="226.5">8</text>
<text x="81.5" y="223">EN</text>
<text x="81.5" y="227.9">SS</text>
<text x="97.4" y="227.9">COMP</text>
<text x="105.9" y="226.2">1</text>
<text x="90.5" y="229.4">GND</text>
<text x="93.6" y="233.2">4</text>
</g>
<g font-size="1.4" fill="#231f20">
<text x="146.9" y="139">MP1542_F02</text>
<text x="165.1" y="247.5">MP1542_F03</text>
</g>
</svg>
